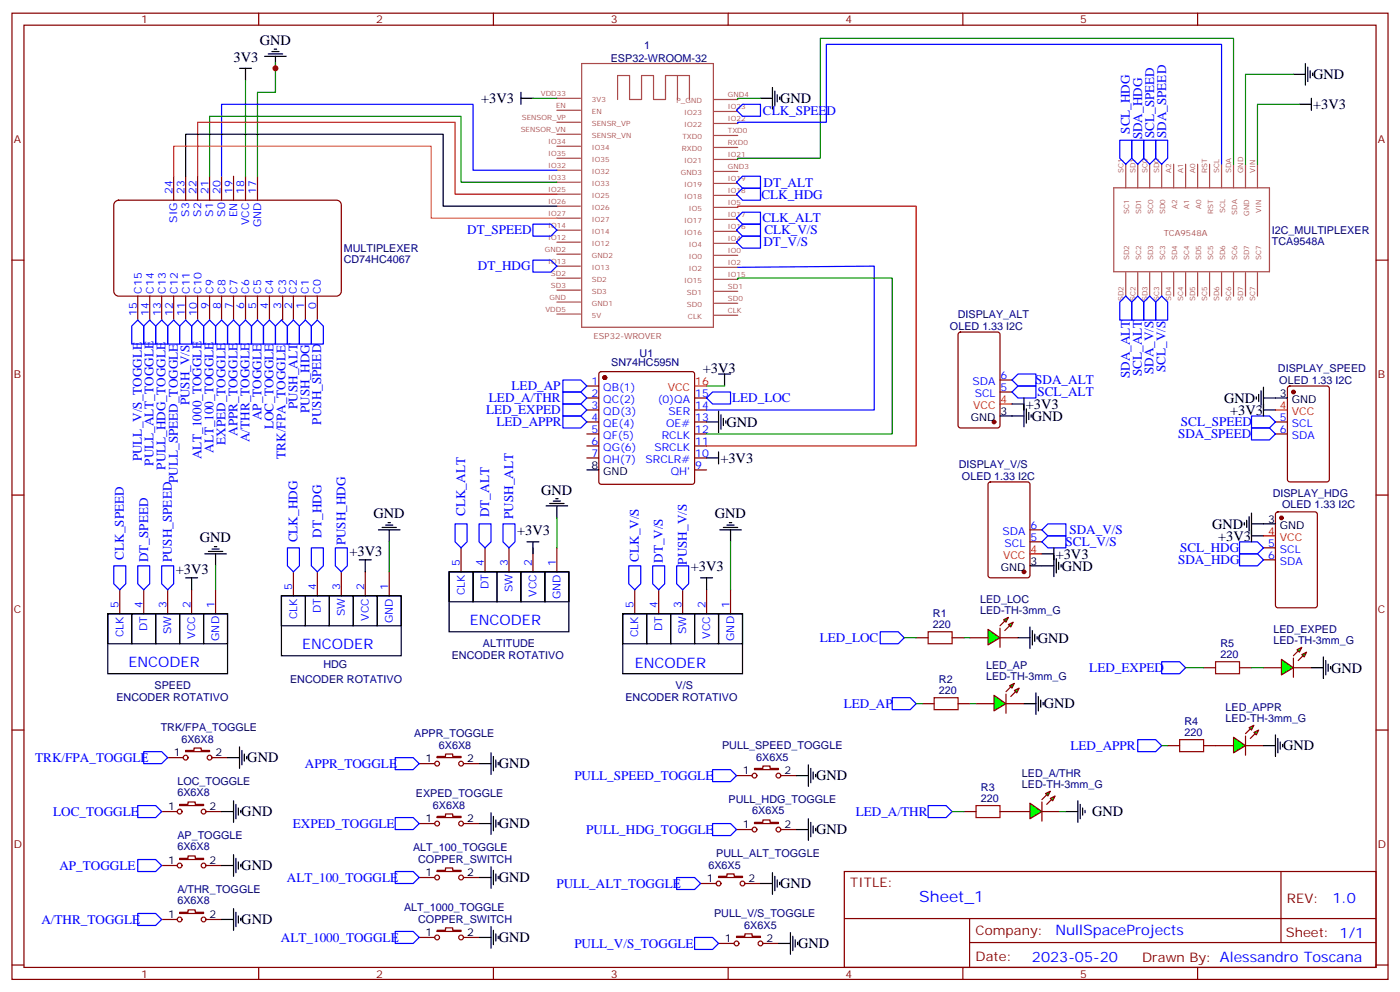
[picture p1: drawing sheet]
<svg xmlns="http://www.w3.org/2000/svg" width="412mm" height="292mm" viewBox="0 0 412 292" stroke-linecap="round" stroke-linejoin="round" font-family="sans-serif">
<g fill="none" stroke="#870000" stroke-width=".35">
<path d="M3.5 3.9h405.4v284.3h-405.4zM7.1 7.4h398.2v277.3h-398.2zM76.2 3.9v3.5M145.3 3.9v3.5M214.5 3.9v3.5M283.6 3.9v3.5M352.8 3.9v3.5M3.5 76.6h3.6M405.3 76.6h3.6M3.5 145.7h3.6M405.3 145.7h3.6M3.5 214.8h3.6"/>
<path d="M405.3 214.8h3.6M248.7 256.5h156.6v28.2h-156.6zM377.3 256.5v20.9M248.7 270.3h156.5M285.6 277.4h119.6M285.6 270.3v14.1M3.5 284h3.6M76.2 284.7v3.5M145.3 284.7v3.5M214.5 284.7v3.5M283.6 284.7v3.5M352.8 284.7v3.5"/>
<path d="M405.3 284h3.6"/>
</g>
<g fill="none" stroke="#a64a4a" stroke-width=".35">
<path d="M171.3 18.7h38.8v77.6h-38.8zM164 28.9h7M164 32.5h7M164 39.5h7M164 36h7M181.9 29.3v-7.1h3.6v7.1h3.5v-7.1h3.5v7.1h3.5v-7.1h7.1v7.1M199.6 22.2v7.1M210.4 29.3h6.9M210.4 36.3h6.9M210.4 32.8h6.9M210.4 39.9h6.9M164 57.2h7"/>
<path d="M164 50.1h7M164 53.6h7M164 43h7M164 46.6h7M210.4 57.5h6.9M210.4 54h6.9M210.4 46.9h6.9M210.4 50.4h6.9M210.4 43.4h6.9M164 74.8h7M164 71.3h7M164 78.3h7"/>
<path d="M164 67.7h7M164 60.7h7M164 64.2h7M210.4 75.1h6.9M210.4 78.7h6.9M210.4 71.6h6.9M210.4 61h6.9M210.4 68.1h6.9M210.4 64.6h6.9M164 92.4h7M164 88.9h7M164 81.8h7"/>
<path d="M164 85.4h7M210.4 92.8h6.9M210.4 82.2h6.9M210.4 89.3h6.9M210.4 85.7h6.9"/>
</g>
<path d="M33.8 59.5l1.1-.6h64.2a1.41 1.41 0 0 1 1.4 1.4v25.4a1.51 1.51 0 0 1-1.4 1.4h-64.2a1.51 1.51 0 0 1-1.4-1.4v-25.4z" fill="#fff" stroke="#800000" stroke-width=".35"/>
<g fill="none" stroke="#870000" stroke-width=".35">
<path d="M51.2 51.9v7M54.7 51.9v7M58.2 51.9v7M61.7 51.9v7M65.3 51.9v7M68.8 51.9v7M72.3 51.9v7M75.8 51.9v7M40.6 87.1v7.1M44.1 87.1v7.1M47.6 87.1v7.1M51.2 87.1v7.1"/>
<path d="M54.7 87.1v7.1M58.2 87.1v7.1M61.7 87.1v7.1M65.3 87.1v7.1M68.8 87.1v7.1M72.3 87.1v7.1M75.8 87.1v7.1M79.4 87.1v7.1M83.3 87.1v7.1M86.4 87.1v7.1M90 87.1v7.1M93.5 87.1v7.1"/>
<path d="M282.5 97.9l.4-.2h11l.6 .5 .1 27-.5 .7h-11.2l-.6-.4-.1-27.1zM172.9 113.6h3.5M172.9 117.1h3.5M176.6 109.6l.5-.2h26.8l.5 .2 .2 .5v31.7l-.2 .5-.5 .2h-26.8l-.5-.2-.2-.5v-31.7zM204.6 117.1h3.5M294.6 115.4h3.5M294.6 111.8h3.5M379.5 113.8l.4-.2h11l.6 .4 .1 27.1-.5 .7h-11.2l-.6-.4-.1-27.1zM172.9 120.6h3.5M172.9 124.2h3.5M172.9 127.7h3.5M172.9 131.2h3.5"/>
<path d="M172.9 134.8h3.5M204.6 120.6h3.5M204.6 124.2h3.5M204.6 127.7h3.5M204.6 131.2h3.5M204.6 134.8h3.5M204.6 138.3h3.5M375.7 124.2h3.5M375.7 127.7h3.5M291.3 142l.4-.2h11l.6 .4 .1 27.1-.5 .7h-11.2l-.6-.4-.1-27.1zM303.4 159.5h3.5M303.4 155.9h3.5"/>
<path d="M375.9 150.8l.5-.2h10.9l.7 .5 .1 27.1-.5 .6-11.2 .1-.6-.5-.1-27.1zM35.3 173.6v7M42.3 173.6v7M49.4 173.6v7M56.4 173.6v7M63.5 173.6v7M86.4 168.3v7M93.5 168.3v7M100.5 168.3v7M107.6 168.3v7M114.7 168.3v7M135.8 161.2v7.1"/>
<path d="M142.9 161.2v7.1M149.9 161.2v7.1M157 161.2v7.1M164 161.2v7.1M187 173.6v7M194 173.6v7M201.1 173.6v7M208.1 173.6v7M215.2 173.6v7M372.2 161.2h3.5M372.2 164.7h3.5M47.6 238.8h4.6"/>
<path d="M49.4 223h4.6M52.9 236.7h2.5v-.7h2.1v.7h2.5v.4h-7.1zM54.7 220.8h2.4v-.7h2.2v.7h2.4v.4h-7zM60.7 238.8h4.6M62.4 223h4.6M123.5 224.7h4.6M128.8 222.6h2.4v-.7h2.1v.7h2.5v.4h-7zM136.5 224.7h4.6M217 228.2h4.5M222.2 226.1h2.5v-.7h2.1v.7h2.5v.4h-7.1zM230 228.2h4.6M47.6 254.7h4.6"/>
<path d="M52.9 252.6h2.5v-.7h2.1v.7h2.5v.3h-7.1zM60.7 254.7h4.6M123.5 242.4h4.6M123.5 258.2h4.6M128.8 240.2h2.4v-.7h2.1v.7h2.5v.4h-7zM128.8 256.1h2.4v-.7h2.1v.7h2.5v.4h-7zM136.5 242.4h4.6M136.5 258.2h4.6M206.4 260h4.6M211.7 257.9h2.4v-.7h2.2v.7h2.4v.3h-7zM217 244.1h4.5M219.4 260h4.6"/>
<path d="M222.2 242h2.5v-.7h2.1v.7h2.5v.4h-7.1zM230 244.1h4.6M47.6 270.6h4.6M52.9 268.5h2.5v-.7h2.1v.7h2.5v.3h-7.1zM60.7 270.6h4.6M123.5 275.9h4.6M128.8 273.8h2.4v-.8h2.1v.8h2.5v.3h-7zM136.5 275.9h4.6M211.7 277.6h4.6M217 275.5h2.4v-.7h2.1v.7h2.5v.4h-7zM224.7 277.6h4.6"/>
<circle cx="52.9" cy="238.8" r=".71"/>
<circle cx="54.7" cy="223" r=".71"/>
<circle cx="60" cy="238.8" r=".71"/>
<circle cx="61.7" cy="223" r=".71"/>
<circle cx="128.8" cy="224.7" r=".71"/>
<circle cx="135.8" cy="224.7" r=".71"/>
<circle cx="222.3" cy="228.2" r=".71"/>
<circle cx="229.3" cy="228.2" r=".71"/>
<circle cx="52.9" cy="254.7" r=".71"/>
<circle cx="60" cy="254.7" r=".71"/>
<circle cx="128.8" cy="242.4" r=".71"/>
<circle cx="128.8" cy="258.2" r=".71"/>
<circle cx="135.8" cy="242.4" r=".71"/>
<circle cx="135.8" cy="258.2" r=".71"/>
<circle cx="211.7" cy="260" r=".71"/>
<circle cx="218.7" cy="260" r=".71"/>
<circle cx="222.3" cy="244.1" r=".71"/>
<circle cx="229.3" cy="244.1" r=".71"/>
<circle cx="52.9" cy="270.6" r=".71"/>
<circle cx="60" cy="270.6" r=".71"/>
<circle cx="128.8" cy="275.9" r=".71"/>
<circle cx="135.8" cy="275.9" r=".71"/>
<circle cx="217" cy="277.6" r=".71"/>
<circle cx="224" cy="277.6" r=".71"/>
</g>
<g fill="none" stroke="#a64a4a" stroke-width=".35">
<path d="M328.1 55.3h45.8v24.7h-45.8zM331.6 48.3v7M335.1 48.3v7M338.7 48.3v7M342.2 48.3v7M345.7 48.3v7M349.2 48.3v7M352.8 48.3v7M356.3 48.3v7M359.8 48.3v7M363.4 48.3v7M366.9 48.3v7"/>
<path d="M370.4 48.3v7M331.6 80.2v6.9M335.1 80.2v6.9M338.7 80.2v6.9M342.2 80.2v6.9M345.7 80.2v6.9M349.2 80.2v6.9M352.8 80.2v6.9M356.3 80.2v6.9M359.8 80.2v6.9M363.4 80.2v6.9M366.9 80.2v6.9"/>
<path d="M370.4 80.2v6.9"/>
</g>
<g fill="#870000" stroke="#870000" stroke-width=".35">
<circle cx="178.2" cy="111.1" r=".53"/>
<circle cx="381" cy="115.4" r=".53"/>
<circle cx="377.5" cy="152.4" r=".53"/>
<circle cx="292.8" cy="124.2" r=".53"/>
<circle cx="301.6" cy="168.3" r=".53"/>
</g>
<g fill="none" stroke="#000" stroke-width=".35">
<path d="M375.7 117.1h3.5M172.9 138.3h3.5M294.6 122.4h3.5M372.2 154.2h3.5M82.9 175.3h7.1v8.8h-7.1zM82.9 175.3h35.3v17.7h-35.3zM90 175.3h7v8.8h-7zM97 175.3h7.1v8.8h-7.1zM104.1 175.3h7v8.8h-7zM111.1 175.3h7.1v8.8h-7.1zM132.3 168.3h7v8.8h-7zM132.3 168.3h35.3v17.6h-35.3z"/>
<path d="M139.3 168.3h7.1v8.8h-7.1zM146.4 168.3h7.1v8.8h-7.1zM153.5 168.3h7v8.8h-7zM160.5 168.3h7.1v8.8h-7.1zM303.4 166.5h3.5M31.7 180.6h7.1v8.8h-7.1zM31.7 180.6h35.3v17.7h-35.3zM38.8 180.6h7.1v8.8h-7.1zM45.9 180.6h7v8.8h-7zM52.9 180.6h7.1v8.8h-7.1zM60 180.6h7v8.8h-7zM183.4 180.6h7.1v8.8h-7.1z"/>
<path d="M183.4 180.6h35.3v17.7h-35.3zM190.5 180.6h7.1v8.8h-7.1zM197.6 180.6h7v8.8h-7zM204.6 180.6h7.1v8.8h-7.1zM211.7 180.6h7v8.8h-7z"/>
</g>
<path d="M204.6 113.6h3.5M294.6 118.9h3.5M375.7 120.6h3.5M372.2 157.7h3.5M303.4 163h3.5" fill="none" stroke="#f00" stroke-width=".35"/>
<path d="M291 185.2l3.6 2.5-3.6 2.1z" fill="#0f0" stroke="#870000" stroke-width=".35"/>
<path d="M294.6 184.9v5.6z" fill="#f00" stroke="#870000" stroke-width=".35"/>
<g fill="#870000" stroke="#870000" stroke-width=".35">
<path d="M294.6 184.1l1.4-1.4z"/>
<path d="M296 185.6l1.4-1.5z"/>
</g>
<g fill="#0f0" stroke="#870000" stroke-width=".35">
<path d="M295.6 182.4l1.4-.7-.7 1.4z"/>
<path d="M297 183.8l1.4-.7-.7 1.4z"/>
</g>
<path d="M285.8 187.7h5.2M294.6 187.7h5.3" fill="none" stroke="#870000" stroke-width=".35"/>
<path d="M292.8 204.6l3.5 2.5-3.5 2.1z" fill="#0f0" stroke="#870000" stroke-width=".35"/>
<path d="M296.3 204.3v5.6z" fill="#f00" stroke="#870000" stroke-width=".35"/>
<g fill="#870000" stroke="#870000" stroke-width=".35">
<path d="M296.3 203.6l1.4-1.5z"/>
<path d="M297.7 205l1.5-1.4z"/>
</g>
<g fill="#0f0" stroke="#870000" stroke-width=".35">
<path d="M297.4 201.8l1.4-.7-.7 1.4z"/>
<path d="M298.8 203.2l1.4-.7-.7 1.4z"/>
</g>
<path d="M287.5 207.1h5.3M296.3 207.1h5.3" fill="none" stroke="#870000" stroke-width=".35"/>
<path d="M303.4 236.4l3.5 2.4-3.5 2.1z" fill="#0f0" stroke="#870000" stroke-width=".35"/>
<path d="M306.9 236v5.7z" fill="#f00" stroke="#870000" stroke-width=".35"/>
<g fill="#870000" stroke="#870000" stroke-width=".35">
<path d="M306.9 235.3l1.4-1.4z"/>
<path d="M308.3 236.7l1.4-1.4z"/>
</g>
<g fill="#0f0" stroke="#870000" stroke-width=".35">
<path d="M308 233.5l1.4-.7-.7 1.4z"/>
<path d="M309.4 234.9l1.4-.7-.7 1.5z"/>
</g>
<path d="M298.1 238.8h5.3M306.9 238.8h5.3" fill="none" stroke="#870000" stroke-width=".35"/>
<path d="M377.5 194l3.5 2.5-3.5 2.1z" fill="#0f0" stroke="#870000" stroke-width=".35"/>
<path d="M381 193.7v5.6z" fill="#f00" stroke="#870000" stroke-width=".35"/>
<g fill="#870000" stroke="#870000" stroke-width=".35">
<path d="M381 193l1.4-1.4z"/>
<path d="M382.4 194.4l1.4-1.4z"/>
</g>
<g fill="#0f0" stroke="#870000" stroke-width=".35">
<path d="M382.1 191.2l1.4-.7-.7 1.4z"/>
<path d="M383.5 192.6l1.4-.7-.7 1.4z"/>
</g>
<path d="M372.2 196.5h5.3M381 196.5h5.3" fill="none" stroke="#870000" stroke-width=".35"/>
<path d="M363.4 217l3.5 2.4-3.5 2.1z" fill="#0f0" stroke="#870000" stroke-width=".35"/>
<path d="M366.9 216.6v5.6z" fill="#f00" stroke="#870000" stroke-width=".35"/>
<g fill="#870000" stroke="#870000" stroke-width=".35">
<path d="M366.9 215.9l1.4-1.4z"/>
<path d="M368.3 217.3l1.4-1.4z"/>
</g>
<g fill="#0f0" stroke="#870000" stroke-width=".35">
<path d="M367.9 214.1l1.5-.7-.7 1.4z"/>
<path d="M369.4 215.5l1.4-.7-.7 1.5z"/>
</g>
<path d="M269.9 187.7h3.5M280.5 187.7h3.5M354.5 196.5h3.6M365.1 196.5h3.6M271.6 207.1h3.6M282.2 207.1h3.6M344 219.4h3.5M354.5 219.4h8.9M366.9 219.4h5.3M284 238.8h3.5M294.6 238.8h3.5" fill="none" stroke="#870000" stroke-width=".35"/>
<g fill="none" stroke="#000" stroke-width=".35">
<path d="M78 16.6h6.3M79 15.9h4.3M80.1 15.2h2.1M80.8 14.5h.7M81.1 16.6v3.5M384.5 18.7v6.3M385.2 19.8v4.2M70.6 20.1h3.5M72.3 20.1v3.5M153.5 28.9h3.5M153.5 27.2v3.5M224 28.9h3.5"/>
<path d="M227.5 25.8v6.3M228.2 26.8v4.2M229 27.9v2.1M229.7 28.6v.7M381 21.9h3.5M382.8 30.7h3.5M385.9 20.8v2.1M386.3 28.9v3.6M386.6 21.5v.7M54.7 51.9v-12.4h75.8v21.2h33.5M211.7 110.1h3.5M213.4 110.1v3.5"/>
<path d="M298.1 118.9h3.5M301.6 117.1v8.5M370.1 116.8v.7M370.8 116.1v2.1M371.5 115v4.2M372.2 113.9v8.5M372.2 117.1h3.5M208.1 124.2h3.6M208.1 134.8h3.6M211.7 121v6.4M211.7 133v3.5M212.4 122.1v4.2"/>
<path d="M213.1 123.1v2.1M213.8 123.8v.7M298.1 122.4h3.5M302.3 120.3v4.2M303 121.4v2.1M303.7 122.1v.7M372.2 120.6h3.5M111.5 155.9h6.3M112.5 155.2h4.3M113.6 154.5h2.1M114.3 153.8h.7M114.7 155.9v3.6"/>
<path d="M155.2 159.5h3.5M157 159.5v3.5M160.9 148.9h6.3M161.9 148.2h4.3M163 147.5h2.1M163.7 146.8h.7M164 148.9v3.5M212 155.9h6.4M213.1 155.2h4.2M214.1 154.5h2.2M214.8 153.8h.7M215.2 155.9v3.6"/>
<path d="M366.5 153.8v.7M367.2 153.1v2.1M367.9 152v4.3M368.7 157.7h3.5M368.7 151v8.5M368.7 154.2h3.5M54.7 170h3.5M56.4 170v3.6M60.3 163h6.4M61.4 162.3h4.2M62.4 161.6h2.2M63.1 160.9h.8"/>
<path d="M63.5 163v3.5M105.8 164.7h3.6M107.6 164.7v3.6M206.4 170h3.5M208.1 170v3.6M306.9 163h3.5M306.9 166.5h3.5M310.4 161.2v8.5M311.1 164.4v4.2M311.9 165.5v2.1M312.6 166.2v.7M299.9 187.7h3.5"/>
<path d="M303.4 184.5v6.4M304.1 185.6v4.2M304.8 186.6v2.1M305.5 187.3v.7M386.3 196.5h3.5M389.8 193.3v6.4M390.5 194.4v4.2M391.2 195.4v2.2M391.9 196.1v.7M70.6 219.8v6.3M301.6 207.1h3.6M305.2 203.9v6.4"/>
<path d="M305.9 205v4.2M306.6 206v2.1M307.3 206.7v.7M372.2 219.4h3.5M375.7 216.3v6.3M376.4 217.3v4.2M377.1 218.4v2.1M377.8 219.1v.7M65.3 238.8h3.5M67 223h3.6M68.8 235.7v6.3M69.5 236.7v4.2"/>
<path d="M70.2 237.8v2.1M70.9 238.5v.7M71.3 220.8v4.3M72 221.9v2.1M72.7 222.6v.7M141.1 224.7h3.5M144.6 221.5v6.4M144.6 239.2v6.3M145.3 222.6v4.2M146 223.7v2.1M146.8 224.4v.7M234.6 228.2h3.5"/>
<path d="M238.1 225.1v6.3M238.8 226.1v4.3M239.5 227.2v2.1M240.2 227.9v.7M314 238.8h3.5M317.5 235.7v6.3M318.2 236.7v4.2M318.9 237.8v2.1M319.6 238.5v.7M65.3 254.7h3.5M68.8 251.5v6.4M69.5 252.6v4.2"/>
<path d="M70.2 253.6v2.2M70.9 254.4v.7M141.1 242.4h3.5M141.1 258.2h3.5M144.6 255.1v6.3M145.3 240.2v4.3M145.3 256.1v4.2M146 241.3v2.1M146 257.2v2.1M146.8 242v.7M146.8 257.9v.7M224 260h3.5"/>
<path d="M227.5 256.8v6.4M228.2 257.9v4.2M229 258.9v2.2M229.7 259.6v.7M234.6 244.1h3.5M238.1 240.9v6.4M238.8 242v4.2M239.5 243.1v2.1M240.2 243.8v.7M65.3 270.6h3.5M68.8 267.4v6.4M69.5 268.5v4.2"/>
<path d="M70.2 269.5v2.1M70.9 270.2v.7M141.1 275.9h3.5M144.6 272.7v6.3M145.3 273.8v4.2M146 274.8v2.1M146.8 275.5v.7M229.3 277.6h3.5M232.8 274.5v6.3M233.5 275.5v4.3M234.2 276.6v2.1M234.9 277.3v.7"/>
</g>
<g fill="none" stroke="#008700" stroke-width=".35">
<path d="M81.1 18.3v8.9h-5.3v24.7M72.3 23.6v28.3M157 28.9h7M224 28.9h-6.7v.4M381 21.9h-14.1v26.4M382.8 30.7h-12.4v17.6M217.3 46.9v-.3h24.4v-35.3h121.7v37M217.3 82.2v-.4h45.5v45.9h-54.7M208.1 113.6h5.3M114.7 159.5v8.8M164 152.4v8.8M215.2 159.5v14.1"/>
<path d="M63.5 166.5v7.1M266.3 187.7h3.6M284 187.7h1.8M349.2 196.5h5.3M368.7 196.5h3.5M269.9 207.1h1.7M285.8 207.1h1.7M342.2 219.4h1.8M280.5 238.8h3.5M312.2 238.8h1.8"/>
</g>
<g fill="none" stroke="#00f" stroke-width=".35">
<path d="M217.3 36.3v-.3h26.1v-22.9h116.4v35.2M218.7 30.7h5.3v3.5h-5.3l-1.7-1.7zM164 50.1h-24.7v-19.4h-74v21.2M217 57.2l1.7-1.8h5.3v3.5h-5.3zM217 53.6l1.7-1.7h5.3v3.5h-5.3zM329.8 41.3h3.6v5.3l-1.8 1.7-1.8-1.7zM333.4 41.3h3.5v5.3l-1.8 1.7-1.7-1.7zM336.9 41.3h3.5v5.3l-1.7 1.7-1.8-1.7zM340.4 41.3h3.6v5.3l-1.8 1.7-1.8-1.7zM157 66h5.3l1.7 1.7-1.7 1.8h-5.3zM157 76.6h5.3l1.7 1.7-1.7 1.8h-5.3zM217 64.2l1.7-1.8h5.3v3.6h-5.3z"/>
<path d="M217 67.7l1.7-1.7h5.3v3.5h-5.3zM217 71.3l1.7-1.8h5.3v3.5h-5.3zM217.3 78.7l40.2-.4v42.3h-49.4M38.8 96l1.8-1.8 1.7 1.8v5.2h-3.5zM44.1 94.2l1.8 1.8v5.2h-3.6v-5.2zM47.6 94.2l1.8 1.8v5.2h-3.5v-5.2zM51.2 94.2l1.7 1.8v5.2h-3.5v-5.2zM54.7 94.2l1.7 1.8v5.2h-3.5v-5.2zM58.2 94.2l1.8 1.8v5.2h-3.6v-5.2zM60 96l1.7-1.8 1.8 1.8v5.2h-3.5zM65.3 94.2l1.7 1.8v5.2h-3.5v-5.2zM68.8 94.2l1.8 1.8v5.2h-3.6v-5.2z"/>
<path d="M70.6 96l1.7-1.8 1.8 1.8v5.2h-3.5zM75.8 94.2l1.8 1.8v5.2h-3.5v-5.2zM79.4 94.2l1.7 1.8v5.2h-3.5v-5.2zM82.9 94.2l1.8 1.8v5.2h-3.6v-5.2zM86.4 94.2l1.8 1.8v5.2h-3.5v-5.2zM90 94.2l1.7 1.8v5.2h-3.5v-5.2zM93.5 94.2l1.7 1.8v5.2h-3.5v-5.2zM331.6 87.1l1.8 1.8v5.3h-3.6v-5.3zM335.1 87.1l1.8 1.8v5.3h-3.5v-5.3zM338.7 87.1l1.7 1.8v5.3h-3.5v-5.3zM342.2 87.1l1.8 1.8v5.3h-3.6v-5.3zM165.8 111.8h5.3l1.8 1.8-1.8 1.8h-5.3z"/>
<path d="M165.8 115.4h5.3l1.8 1.7-1.8 1.8h-5.3zM165.8 118.9h5.3l1.8 1.7-1.8 1.8h-5.3zM208.1 117.1l1.8-1.7h5.3v3.5h-5.3zM298.1 111.8l1.8-1.7h5.3v3.5h-5.3zM298.1 115.4l1.8-1.8h5.3v3.5h-5.3zM165.8 122.4h5.3l1.8 1.8-1.8 1.7h-5.3zM368.7 125.9h5.2l1.8 1.8-1.8 1.8h-5.2zM368.7 122.4h5.2l1.8 1.8-1.8 1.7h-5.2zM134.1 154.2h3.5v5.3l-1.8 1.7-1.7-1.7zM141.1 154.2h3.5v5.3l-1.7 1.7-1.8-1.7zM148.2 154.2h3.5v5.3l-1.8 1.7-1.7-1.7zM306.9 159.5l1.8-1.8h5.3v3.5h-5.3z"/>
<path d="M306.9 155.9l1.8-1.7h5.3v3.5h-5.3zM365.1 159.5h5.3l1.8 1.7-1.8 1.8h-5.3zM33.5 166.5h3.5v5.3l-1.7 1.8-1.8-1.8zM40.6 166.5h3.5v5.3l-1.8 1.8-1.7-1.8zM47.6 166.5h3.6v5.3l-1.8 1.8-1.8-1.8zM84.7 161.2h3.5v5.3l-1.8 1.8-1.7-1.8zM91.7 161.2h3.5v5.3l-1.7 1.8-1.8-1.8zM98.8 161.2h3.5v5.3l-1.8 1.8-1.7-1.8zM185.2 166.5h3.5v5.3l-1.7 1.8-1.8-1.8zM192.3 166.5h3.5v5.3l-1.8 1.8-1.7-1.8zM199.3 166.5h3.5v5.3l-1.7 1.8-1.8-1.8zM365.1 163h5.3l1.8 1.7-1.8 1.8h-5.3z"/>
<path d="M259.3 185.9h5.3l1.7 1.8-1.7 1.7h-5.3zM342.2 194.7h5.3l1.7 1.8-1.7 1.8h-5.3zM262.8 205.3h5.3l1.8 1.8-1.8 1.7h-5.3zM335.1 217.7h5.3l1.8 1.7-1.8 1.8h-5.3zM40.6 237.1h5.3l1.7 1.7-1.7 1.8h-5.3zM42.3 221.2h5.3l1.8 1.8-1.8 1.7h-5.3zM116.4 223h5.3l1.8 1.7-1.8 1.8h-5.3zM209.9 226.5h5.3l1.8 1.7-1.8 1.8h-5.3zM273.4 237.1h5.3l1.8 1.7-1.8 1.8h-5.3zM40.6 252.9h5.3l1.7 1.8-1.7 1.8h-5.3zM116.4 240.6h5.3l1.8 1.8-1.8 1.7h-5.3zM116.4 256.5h5.3l1.8 1.7-1.8 1.8h-5.3z"/>
<path d="M199.3 258.2h5.3l1.8 1.8-1.8 1.8h-5.3zM209.9 242.4h5.3l1.8 1.7-1.8 1.8h-5.3zM40.6 268.8h5.3l1.7 1.8-1.7 1.7h-5.3zM116.4 274.1h5.3l1.8 1.8-1.8 1.7h-5.3zM204.6 275.9h5.3l1.8 1.7-1.8 1.8h-5.3z"/>
</g>
<path d="M61.7 51.9v-17.7h74.1v19.4h28.2" fill="none" stroke="#090" stroke-width=".35"/>
<path d="M58.2 51.9v-15.9h75.9v21.2h29.9M217.3 61v-.3h52.6v70.5h-61.8" fill="none" stroke="#f00" stroke-width=".35"/>
<path d="M51.2 51.9v-8.9h75.8v21.2h37" fill="none" stroke="#f60" stroke-width=".35"/>
<path d="M273.4 185.9h7.1v3.5h-7.1zM358.1 194.7h7v3.6h-7zM275.2 205.3h7v3.5h-7zM347.5 217.7h7v3.5h-7zM287.5 237.1h7.1v3.5h-7.1z" fill="none" stroke="#a10000" stroke-width=".35"/>
<circle cx="81.1" cy="20.1" r=".88" fill="#c00"/>
<text font-size="4.6" fill="#00f" x="270.8" y="265.5">Sheet_1</text>
<g font-size="4.2">
<text x="76.5" y="13.2">GND</text>
<text x="68.8" y="18.3">3V3</text>
<text x="386.8" y="23.3">GND</text>
<text x="141.7" y="30.3">+3V3</text>
<text x="229.8" y="30.3">GND</text>
<text x="386.8" y="32.1">+3V3</text>
<text x="207" y="109.7">+3V3</text>
<text x="360.6" y="118.5">GND</text>
<text x="214" y="125.6">GND</text>
<text x="302.2" y="120.3">+3V3</text>
<text x="303.9" y="123.8">GND</text>
<text x="362.3" y="122.1">+3V3</text>
<text x="212.2" y="136.2">+3V3</text>
<text x="159.4" y="145.5">GND</text>
<text x="110" y="152.6">GND</text>
<text x="210.6" y="152.6">GND</text>
<text x="357.1" y="155.6">GND</text>
<text x="58.9" y="159.6">GND</text>
<text x="152.3" y="157.3">+3V3</text>
<text x="358.8" y="159.1">+3V3</text>
<text x="102.9" y="163.5">+3V3</text>
<text x="203.5" y="167.9">+3V3</text>
<text x="311" y="164.4">+3V3</text>
<text x="312.7" y="167.9">GND</text>
<text x="51.8" y="168.8">+3V3</text>
<text x="305.7" y="189.1">GND</text>
<text x="392.1" y="197.9">GND</text>
<text x="307.4" y="208.5">GND</text>
<text x="378" y="220.8">GND</text>
<text x="72.8" y="224.4">GND</text>
<text x="146.9" y="226.1">GND</text>
<text x="240.4" y="229.7">GND</text>
<text x="71.1" y="240.2">GND</text>
<text x="146.9" y="243.8">GND</text>
<text x="240.4" y="245.5">GND</text>
<text x="321.7" y="240.2">GND</text>
<text x="71.1" y="256.1">GND</text>
<text x="146.9" y="259.6">GND</text>
<text x="229.8" y="261.4">GND</text>
<text x="71.1" y="272">GND</text>
<text x="146.9" y="277.3">GND</text>
<text x="235.1" y="279">GND</text>
</g>
<g font-size="4.2" fill="#00f">
<text x="138.4" y="183.8">ENCODER</text>
<text x="89" y="190.9">ENCODER</text>
<text x="37.8" y="196.2">ENCODER</text>
<text x="187" y="196.5">ENCODER</text>
<text x="392.5" y="265.7">1.0</text>
<text x="310.9" y="275.3">NullSpaceProjects</text>
<text x="304" y="283.1">2023-05-20</text>
</g>
<g font-size="3.9" fill="#00f">
<text x="224.7" y="33.8">CLK_SPEED</text>
<text x="332.8" y="39.4" transform="rotate(-90 332.8 39.4)">SCL_HDG</text>
<text x="336.4" y="41" transform="rotate(-90 336.4 41)">SDA_HDG</text>
<text x="340" y="40.7" transform="rotate(-90 340 40.7)">SCL_SPEED</text>
<text x="343.5" y="40.7" transform="rotate(-90 343.5 40.7)">SDA_SPEED</text>
<text x="224.3" y="58.4">CLK_HDG</text>
<text x="224.9" y="54.9">DT_ALT</text>
<text x="224.6" y="65.4">CLK_ALT</text>
<text x="137.6" y="68.9">DT_SPEED</text>
<text x="225.2" y="69">CLK_V/S</text>
<text x="224.9" y="72.5">DT_V/S</text>
<text x="140.8" y="79.5">DT_HDG</text>
<text x="305" y="113.1">SDA_ALT</text>
<text x="332.8" y="111.3" transform="rotate(-90 332.8 111.3)">SDA_ALT</text>
<text x="336.3" y="110.6" transform="rotate(-90 336.3 110.6)">SCL_ALT</text>
<text x="339.8" y="110.2" transform="rotate(-90 339.8 110.2)">SDA_V/S</text>
<text x="343.4" y="109.5" transform="rotate(-90 343.4 109.5)">SCL_V/S</text>
<text x="55.8" y="119.3" transform="rotate(-90 55.8 119.3)">PUSH_V/S</text>
<text x="144" y="118.3">LED_A/THR</text>
<text x="150.7" y="114.8">LED_AP</text>
<text x="215.7" y="118.4">LED_LOC</text>
<text x="305.6" y="116.6">SCL_ALT</text>
<text x="77" y="123.6" transform="rotate(-90 77 123.6)">AP_TOGGLE</text>
<text x="87.6" y="120.4" transform="rotate(-90 87.6 120.4)">PUSH_ALT</text>
<text x="91.1" y="121.6" transform="rotate(-90 91.1 121.6)">PUSH_HDG</text>
<text x="94.7" y="124.9" transform="rotate(-90 94.7 124.9)">PUSH_SPEED</text>
<text x="143.2" y="121.8">LED_EXPED</text>
<text x="146.3" y="125.4">LED_APPR</text>
<text x="347.9" y="125.4">SCL_SPEED</text>
<text x="66.4" y="130.9" transform="rotate(-90 66.4 130.9)">EXPED_TOGGLE</text>
<text x="70" y="128.2" transform="rotate(-90 70 128.2)">APPR_TOGGLE</text>
<text x="73.5" y="130.1" transform="rotate(-90 73.5 130.1)">A/THR_TOGGLE</text>
<text x="80.5" y="126.3" transform="rotate(-90 80.5 126.3)">LOC_TOGGLE</text>
<text x="347" y="128.9">SDA_SPEED</text>
<text x="41.8" y="135.8" transform="rotate(-90 41.8 135.8)">PULL_V/S_TOGGLE</text>
<text x="45.3" y="137.1" transform="rotate(-90 45.3 137.1)">PULL_ALT_TOGGLE</text>
<text x="59.4" y="135.2" transform="rotate(-90 59.4 135.2)">ALT_1000_TOGGLE</text>
<text x="62.9" y="133.3" transform="rotate(-90 62.9 133.3)">ALT_100_TOGGLE</text>
<text x="84.1" y="135" transform="rotate(-90 84.1 135)">TRK/FPA_TOGGLE</text>
<text x="48.8" y="138.2" transform="rotate(-90 48.8 138.2)">PULL_HDG_TOGGLE</text>
<text x="52.4" y="142.1" transform="rotate(-90 52.4 142.1)">PULL_SPEED_TOGGLE</text>
<text x="137.1" y="151.8" transform="rotate(-90 137.1 151.8)">CLK_ALT</text>
<text x="144.1" y="152.2" transform="rotate(-90 144.1 152.2)">DT_ALT</text>
<text x="151.2" y="152.7" transform="rotate(-90 151.2 152.7)">PUSH_ALT</text>
<text x="87.7" y="159.6" transform="rotate(-90 87.7 159.6)">CLK_HDG</text>
<text x="94.7" y="158.2" transform="rotate(-90 94.7 158.2)">DT_HDG</text>
<text x="101.8" y="160.5" transform="rotate(-90 101.8 160.5)">PUSH_HDG</text>
<text x="313.9" y="160.7">SCL_V/S</text>
<text x="315" y="157.2">SDA_V/S</text>
<text x="36.5" y="164.7" transform="rotate(-90 36.5 164.7)">CLK_SPEED</text>
<text x="43.6" y="165.4" transform="rotate(-90 43.6 165.4)">DT_SPEED</text>
<text x="50.6" y="165.5" transform="rotate(-90 50.6 165.5)">PUSH_SPEED</text>
<text x="188.2" y="165.3" transform="rotate(-90 188.2 165.3)">CLK_V/S</text>
<text x="195.3" y="165.7" transform="rotate(-90 195.3 165.7)">DT_V/S</text>
<text x="202.3" y="166.2" transform="rotate(-90 202.3 166.2)">PUSH_V/S</text>
<text x="347" y="166">SDA_HDG</text>
<text x="347.6" y="162.5">SCL_HDG</text>
<text x="241.5" y="188.9">LED_LOC</text>
<text x="320.9" y="197.7">LED_EXPED</text>
<text x="248.6" y="208.3">LED_AP</text>
<text x="315.3" y="220.6">LED_APPR</text>
<text x="10.4" y="224.2">TRK/FPA_TOGGLE</text>
<text x="89.8" y="226">APPR_TOGGLE</text>
<text x="169.2" y="229.5">PULL_SPEED_TOGGLE</text>
<text x="15.7" y="240.1">LOC_TOGGLE</text>
<text x="86.3" y="243.6">EXPED_TOGGLE</text>
<text x="172.7" y="245.4">PULL_HDG_TOGGLE</text>
<text x="252.1" y="240.1">LED_A/THR</text>
<text x="17.5" y="255.9">AP_TOGGLE</text>
<text x="84.5" y="259.5">ALT_100_TOGGLE</text>
<text x="163.9" y="261.2">PULL_ALT_TOGGLE</text>
<text x="12.2" y="271.8">A/THR_TOGGLE</text>
<text x="82.8" y="277.1">ALT_1000_TOGGLE</text>
<text x="169.2" y="278.9">PULL_V/S_TOGGLE</text>
</g>
<g font-size="3.9" fill="#800">
<text x="250.5" y="261.1">TITLE:</text>
<text x="379.1" y="265.7">REV:</text>
<text x="287.4" y="275.3">Company:</text>
<text x="378.7" y="275.9">Sheet: 1/1</text>
<text x="287.4" y="282.9">Date:</text>
<text x="336.4" y="283">Drawn By: Alessandro Toscana</text>
</g>
<g font-size="3.2" fill="#800">
<text x="41.6" y="6.9">1</text>
<text x="110.8" y="6.9">2</text>
<text x="179.9" y="6.9">3</text>
<text x="249.1" y="6.9">4</text>
<text x="318.2" y="6.9">5</text>
<text x="4.1" y="42">A</text>
<text x="405.9" y="42">A</text>
<text x="4.1" y="111.1">B</text>
<text x="405.9" y="111.1">B</text>
<text x="4.1" y="180.3">C</text>
<text x="405.9" y="180.3">C</text>
<text x="4.1" y="249.4">D</text>
<text x="405.9" y="249.4">D</text>
<text x="41.6" y="287.7">1</text>
<text x="110.8" y="287.7">2</text>
<text x="179.9" y="287.7">3</text>
<text x="249.1" y="287.7">4</text>
<text x="318.2" y="287.7">5</text>
</g>
<g font-size="3.2" fill="#000080">
<text x="189.8" y="14.5">1</text>
<text x="179.9" y="18.3">ESP32-WROOM-32</text>
<text x="374.6" y="72">TCA9548A</text>
<text x="374.6" y="68.8">I2C_MULTIPLEXER</text>
<text x="101.2" y="77.3">CD74HC4067</text>
<text x="101.2" y="74.1">MULTIPLEXER</text>
<text x="282.1" y="93.5">DISPLAY_ALT</text>
<text x="279.8" y="97">OLED 1.33 I2C</text>
<text x="180" y="107.6">SN74HC595N</text>
<text x="188.4" y="105.1">U1</text>
<text x="376.5" y="109.4">DISPLAY_SPEED</text>
<text x="376.9" y="112.9">OLED 1.33 I2C</text>
<text x="282.4" y="137.6">DISPLAY_V/S</text>
<text x="283.4" y="141.1">OLED 1.33 I2C</text>
<text x="374.9" y="146.4">DISPLAY_HDG</text>
<text x="377.7" y="149.6">OLED 1.33 I2C</text>
<text x="288.7" y="177.4">LED_LOC</text>
<text x="274.8" y="184.9">220</text>
<text x="274.8" y="181.7">R1</text>
<text x="288.7" y="180.6">LED-TH-3mm_G</text>
<text x="142.3" y="190.5">ALTITUDE</text>
<text x="359.5" y="190.5">R5</text>
<text x="375.1" y="189.4">LED-TH-3mm_G</text>
<text x="375.1" y="186.3">LED_EXPED</text>
<text x="95.2" y="196.5">HDG</text>
<text x="133.1" y="194">ENCODER ROTATIVO</text>
<text x="290.5" y="196.8">LED_AP</text>
<text x="359.5" y="193.7">220</text>
<text x="45.5" y="202.8">SPEED</text>
<text x="85.5" y="201.1">ENCODER ROTATIVO</text>
<text x="199" y="202.8">V/S</text>
<text x="276.6" y="201.1">R2</text>
<text x="290.5" y="200">LED-TH-3mm_G</text>
<text x="34.3" y="206.4">ENCODER ROTATIVO</text>
<text x="184.2" y="206.4">ENCODER ROTATIVO</text>
<text x="276.6" y="204.3">220</text>
<text x="361" y="209.2">LED_APPR</text>
<text x="47.3" y="215.2">TRK/FPA_TOGGLE</text>
<text x="348.9" y="213.4">R4</text>
<text x="361" y="212.4">LED-TH-3mm_G</text>
<text x="53.4" y="218.7">6X6X8</text>
<text x="122" y="217">APPR_TOGGLE</text>
<text x="129.3" y="220.5">6X6X8</text>
<text x="212.7" y="220.5">PULL_SPEED_TOGGLE</text>
<text x="348.9" y="216.6">220</text>
<text x="222.8" y="224">6X6X5</text>
<text x="52.2" y="231.1">LOC_TOGGLE</text>
<text x="288.9" y="232.8">R3</text>
<text x="301" y="231.8">LED-TH-3mm_G</text>
<text x="301" y="228.6">LED_A/THR</text>
<text x="52.2" y="234.2">6X6X8</text>
<text x="122.5" y="234.6">EXPED_TOGGLE</text>
<text x="127.5" y="238.1">6X6X8</text>
<text x="214.6" y="236.4">PULL_HDG_TOGGLE</text>
<text x="221.6" y="239.5">6X6X5</text>
<text x="288.9" y="236">220</text>
<text x="52.2" y="250.1">6X6X8</text>
<text x="52.2" y="246.9">AP_TOGGLE</text>
<text x="121.7" y="250.5">ALT_100_TOGGLE</text>
<text x="123.2" y="254">COPPER_SWITCH</text>
<text x="208.7" y="255.8">6X6X5</text>
<text x="211" y="252.2">PULL_ALT_TOGGLE</text>
<text x="52.2" y="262.8">A/THR_TOGGLE</text>
<text x="52.2" y="266">6X6X8</text>
<text x="119" y="268.1">ALT_1000_TOGGLE</text>
<text x="210.4" y="269.9">PULL_V/S_TOGGLE</text>
<text x="123.2" y="271.6">COPPER_SWITCH</text>
<text x="219.3" y="273.4">6X6X5</text>
</g>
<g font-size="3.2" fill="#00f">
<text x="50.8" y="57.2" transform="rotate(-90 50.8 57.2)">24</text>
<text x="54.3" y="57.2" transform="rotate(-90 54.3 57.2)">23</text>
<text x="57.9" y="57.2" transform="rotate(-90 57.9 57.2)">22</text>
<text x="61.4" y="57.2" transform="rotate(-90 61.4 57.2)">21</text>
<text x="64.9" y="57.2" transform="rotate(-90 64.9 57.2)">20</text>
<text x="68.4" y="57.2" transform="rotate(-90 68.4 57.2)">19</text>
<text x="72" y="57.2" transform="rotate(-90 72 57.2)">18</text>
<text x="75.5" y="57.2" transform="rotate(-90 75.5 57.2)">17</text>
<text x="52.2" y="65.6" transform="rotate(-90 52.2 65.6)">SIG</text>
<text x="55.7" y="63.8" transform="rotate(-90 55.7 63.8)">S3</text>
<text x="59.3" y="63.8" transform="rotate(-90 59.3 63.8)">S2</text>
<text x="62.8" y="63.8" transform="rotate(-90 62.8 63.8)">S1</text>
<text x="66.3" y="63.8" transform="rotate(-90 66.3 63.8)">S0</text>
<text x="69.8" y="64" transform="rotate(-90 69.8 64)">EN</text>
<text x="73.4" y="66.2" transform="rotate(-90 73.4 66.2)">VCC</text>
<text x="76.9" y="66.9" transform="rotate(-90 76.9 66.9)">GND</text>
<text x="41.8" y="86.4" transform="rotate(-90 41.8 86.4)">C15</text>
<text x="45.3" y="86.4" transform="rotate(-90 45.3 86.4)">C14</text>
<text x="48.8" y="86.4" transform="rotate(-90 48.8 86.4)">C13</text>
<text x="52.3" y="86.4" transform="rotate(-90 52.3 86.4)">C12</text>
<text x="55.9" y="86.4" transform="rotate(-90 55.9 86.4)">C11</text>
<text x="59.4" y="86.4" transform="rotate(-90 59.4 86.4)">C10</text>
<text x="62.9" y="86.4" transform="rotate(-90 62.9 86.4)">C9</text>
<text x="66.5" y="86.4" transform="rotate(-90 66.5 86.4)">C8</text>
<text x="70" y="86.4" transform="rotate(-90 70 86.4)">C7</text>
<text x="73.4" y="86.5" transform="rotate(-90 73.4 86.5)">C6</text>
<text x="76.9" y="86.5" transform="rotate(-90 76.9 86.5)">C5</text>
<text x="80.4" y="86.5" transform="rotate(-90 80.4 86.5)">C4</text>
<text x="84.3" y="86.5" transform="rotate(-90 84.3 86.5)">C3</text>
<text x="87.5" y="86.4" transform="rotate(-90 87.5 86.4)">C2</text>
<text x="91" y="86.4" transform="rotate(-90 91 86.4)">C1</text>
<text x="94.5" y="86.4" transform="rotate(-90 94.5 86.4)">C0</text>
<text x="40.4" y="92.9" transform="rotate(-90 40.4 92.9)">15</text>
<text x="43.9" y="92.9" transform="rotate(-90 43.9 92.9)">14</text>
<text x="47.4" y="92.9" transform="rotate(-90 47.4 92.9)">13</text>
<text x="50.9" y="92.9" transform="rotate(-90 50.9 92.9)">12</text>
<text x="54.5" y="92.9" transform="rotate(-90 54.5 92.9)">11</text>
<text x="58" y="92.9" transform="rotate(-90 58 92.9)">10</text>
<text x="61.5" y="90.9" transform="rotate(-90 61.5 90.9)">9</text>
<text x="65" y="90.9" transform="rotate(-90 65 90.9)">8</text>
<text x="68.6" y="90.9" transform="rotate(-90 68.6 90.9)">7</text>
<text x="72" y="90.9" transform="rotate(-90 72 90.9)">6</text>
<text x="75.5" y="90.9" transform="rotate(-90 75.5 90.9)">5</text>
<text x="79" y="90.9" transform="rotate(-90 79 90.9)">4</text>
<text x="82.9" y="90.9" transform="rotate(-90 82.9 90.9)">3</text>
<text x="86.1" y="90.9" transform="rotate(-90 86.1 90.9)">2</text>
<text x="89.6" y="90.9" transform="rotate(-90 89.6 90.9)">1</text>
<text x="93.1" y="90.9" transform="rotate(-90 93.1 90.9)">0</text>
<text x="174.2" y="113.2">1</text>
<text x="286.5" y="113.2">SDA</text>
<text x="294.7" y="111.5">6</text>
<text x="174.2" y="116.8">2</text>
<text x="177.7" y="115">QB(1)</text>
<text x="177.7" y="118.5">QC(2)</text>
<text x="193.7" y="118.5">(0)QA</text>
<text x="204.8" y="116.8">15</text>
<text x="287.1" y="116.8">SCL</text>
<text x="294.7" y="115">5</text>
<text x="174.2" y="120.3">3</text>
<text x="174.2" y="123.8">4</text>
<text x="177.7" y="122.1">QD(3)</text>
<text x="177.7" y="125.6">QE(4)</text>
<text x="196.2" y="125.6">OE#</text>
<text x="196.9" y="122.1">SER</text>
<text x="204.8" y="123.8">13</text>
<text x="204.8" y="120.3">14</text>
<text x="377" y="123.8">5</text>
<text x="380.5" y="125.6">SCL</text>
<text x="174.2" y="127.4">5</text>
<text x="174.2" y="130.9">6</text>
<text x="177.7" y="129.1">QF(5)</text>
<text x="194.9" y="129.1">RCLK</text>
<text x="204.8" y="130.9">11</text>
<text x="204.8" y="127.4">12</text>
<text x="377" y="127.4">6</text>
<text x="380.5" y="129.1">SDA</text>
<text x="174.2" y="134.4">7</text>
<text x="177.7" y="132.6">QG(6)</text>
<text x="177.7" y="136.2">QH(7)</text>
<text x="190.1" y="136.2">SRCLR#</text>
<text x="192.8" y="132.6">SRCLK</text>
<text x="204.8" y="137.9">9</text>
<text x="204.8" y="134.4">10</text>
<text x="197.6" y="139.7">QH'</text>
<text x="303.6" y="155.6">6</text>
<text x="295.3" y="157.3">SDA</text>
<text x="295.9" y="160.9">SCL</text>
<text x="303.6" y="159.1">5</text>
<text x="373.5" y="160.9">5</text>
<text x="135.5" y="166.5" transform="rotate(-90 135.5 166.5)">5</text>
<text x="142.5" y="166.5" transform="rotate(-90 142.5 166.5)">4</text>
<text x="149.6" y="166.5" transform="rotate(-90 149.6 166.5)">3</text>
<text x="156.6" y="166.5" transform="rotate(-90 156.6 166.5)">2</text>
<text x="163.7" y="166.5" transform="rotate(-90 163.7 166.5)">1</text>
<text x="373.5" y="164.4">6</text>
<text x="377" y="162.6">SCL</text>
<text x="377" y="166.2">SDA</text>
<text x="86.1" y="173.6" transform="rotate(-90 86.1 173.6)">5</text>
<text x="93.1" y="173.6" transform="rotate(-90 93.1 173.6)">4</text>
<text x="100.2" y="173.6" transform="rotate(-90 100.2 173.6)">3</text>
<text x="107.2" y="173.6" transform="rotate(-90 107.2 173.6)">2</text>
<text x="114.3" y="173.6" transform="rotate(-90 114.3 173.6)">1</text>
<text x="143.9" y="173.4" transform="rotate(-90 143.9 173.4)">DT</text>
<text x="34.9" y="178.9" transform="rotate(-90 34.9 178.9)">5</text>
<text x="42" y="178.9" transform="rotate(-90 42 178.9)">4</text>
<text x="49" y="178.9" transform="rotate(-90 49 178.9)">3</text>
<text x="56.1" y="178.9" transform="rotate(-90 56.1 178.9)">2</text>
<text x="63.1" y="178.9" transform="rotate(-90 63.1 178.9)">1</text>
<text x="136.9" y="175.2" transform="rotate(-90 136.9 175.2)">CLK</text>
<text x="151" y="174.3" transform="rotate(-90 151 174.3)">SW</text>
<text x="158" y="175.6" transform="rotate(-90 158 175.6)">VCC</text>
<text x="165.1" y="176.3" transform="rotate(-90 165.1 176.3)">GND</text>
<text x="186.6" y="178.9" transform="rotate(-90 186.6 178.9)">5</text>
<text x="193.7" y="178.9" transform="rotate(-90 193.7 178.9)">4</text>
<text x="200.7" y="178.9" transform="rotate(-90 200.7 178.9)">3</text>
<text x="207.8" y="178.9" transform="rotate(-90 207.8 178.9)">2</text>
<text x="214.8" y="178.9" transform="rotate(-90 214.8 178.9)">1</text>
<text x="43.4" y="185.7" transform="rotate(-90 43.4 185.7)">DT</text>
<text x="87.5" y="182.2" transform="rotate(-90 87.5 182.2)">CLK</text>
<text x="94.5" y="180.4" transform="rotate(-90 94.5 180.4)">DT</text>
<text x="101.6" y="181.3" transform="rotate(-90 101.6 181.3)">SW</text>
<text x="108.7" y="182.6" transform="rotate(-90 108.7 182.6)">VCC</text>
<text x="115.7" y="183.3" transform="rotate(-90 115.7 183.3)">GND</text>
<text x="195.1" y="185.7" transform="rotate(-90 195.1 185.7)">DT</text>
<text x="36.3" y="187.5" transform="rotate(-90 36.3 187.5)">CLK</text>
<text x="50.4" y="186.6" transform="rotate(-90 50.4 186.6)">SW</text>
<text x="57.5" y="187.9" transform="rotate(-90 57.5 187.9)">VCC</text>
<text x="64.6" y="188.6" transform="rotate(-90 64.6 188.6)">GND</text>
<text x="188" y="187.5" transform="rotate(-90 188 187.5)">CLK</text>
<text x="202.1" y="186.6" transform="rotate(-90 202.1 186.6)">SW</text>
<text x="209.2" y="187.9" transform="rotate(-90 209.2 187.9)">VCC</text>
<text x="216.3" y="188.6" transform="rotate(-90 216.3 188.6)">GND</text>
</g>
<g font-size="3.2" fill="#f00">
<text x="204.8" y="113.2">16</text>
<text x="196.7" y="115">VCC</text>
<text x="294.7" y="118.5">4</text>
<text x="286.7" y="120.3">VCC</text>
<text x="377" y="120.3">4</text>
<text x="380.5" y="122.1">VCC</text>
<text x="373.5" y="157.3">4</text>
<text x="377" y="159.1">VCC</text>
<text x="295.5" y="164.4">VCC</text>
<text x="303.6" y="162.6">4</text>
</g>
<g font-size="3.2">
<text x="377" y="116.8">3</text>
<text x="380.5" y="118.5">GND</text>
<text x="286" y="123.8">GND</text>
<text x="294.7" y="122.1">3</text>
<text x="174.2" y="137.9">8</text>
<text x="177.7" y="139.7">GND</text>
<text x="373.5" y="153.8">3</text>
<text x="377" y="155.6">GND</text>
<text x="294.8" y="167.9">GND</text>
<text x="303.6" y="166.2">3</text>
<text x="51.3" y="222.6">1</text>
<text x="63.5" y="222.6">2</text>
<text x="125.3" y="224.4">1</text>
<text x="137.6" y="224.4">2</text>
<text x="218.8" y="227.9">1</text>
<text x="231.1" y="227.9">2</text>
<text x="49.5" y="238.5">1</text>
<text x="61.7" y="238.5">2</text>
<text x="125.3" y="242">1</text>
<text x="137.6" y="242">2</text>
<text x="218.8" y="243.8">1</text>
<text x="231.1" y="243.8">2</text>
<text x="49.5" y="254.4">1</text>
<text x="61.7" y="254.4">2</text>
<text x="125.3" y="257.9">1</text>
<text x="137.6" y="257.9">2</text>
<text x="208.2" y="259.6">1</text>
<text x="220.5" y="259.6">2</text>
<text x="49.5" y="270.2">1</text>
<text x="61.7" y="270.2">2</text>
<text x="125.3" y="275.5">1</text>
<text x="137.6" y="275.5">2</text>
<text x="213.5" y="277.3">1</text>
<text x="225.8" y="277.3">2</text>
</g>
<g font-size="2.5" fill="#a54b4b">
<text x="342.8" y="69.3">TCA9548A</text>
<text x="174.9" y="99.8">ESP32-WROVER</text>
</g>
<g font-size="2.1" fill="#a54b4b">
<text x="159.3" y="28.2">VDD33</text>
<text x="174.3" y="30">3V3</text>
<text x="214.4" y="28.6">GND4</text>
<text x="153.7" y="35.3">SENSOR_VP</text>
<text x="163.8" y="31.8">EN</text>
<text x="174.3" y="33.5">EN</text>
<text x="199.3" y="30.3">P_GND</text>
<text x="201.5" y="33.8">IO23</text>
<text x="214.4" y="35.6">IO22</text>
<text x="214.4" y="32.1">IO23</text>
<text x="153.4" y="38.8">SENSOR_VN</text>
<text x="174.3" y="40.6">SENSR_VN</text>
<text x="174.3" y="37">SENSR_VP</text>
<text x="201.1" y="40.9">TXD0</text>
<text x="201.5" y="37.4">IO22</text>
<text x="214.4" y="39.2">TXD0</text>
<text x="161.5" y="42.3">IO34</text>
<text x="161.5" y="45.9">IO35</text>
<text x="174.3" y="44.1">IO34</text>
<text x="174.3" y="47.6">IO35</text>
<text x="200.9" y="44.4">RXD0</text>
<text x="201.5" y="48">IO21</text>
<text x="214.4" y="46.2">IO21</text>
<text x="214.4" y="42.7">RXD0</text>
<text x="161.5" y="49.4">IO32</text>
<text x="161.5" y="52.9">IO33</text>
<text x="174.3" y="51.1">IO32</text>
<text x="200.6" y="51.5">GND3</text>
<text x="214.4" y="53.3">IO19</text>
<text x="214.4" y="49.8">GND3</text>
<text x="330.9" y="51" transform="rotate(-90 330.9 51)">SC1</text>
<text x="334.4" y="51" transform="rotate(-90 334.4 51)">SD1</text>
<text x="338" y="51" transform="rotate(-90 338 51)">SC0</text>
<text x="341.5" y="51" transform="rotate(-90 341.5 51)">SD0</text>
<text x="345" y="51" transform="rotate(-90 345 51)">A2</text>
<text x="348.6" y="51" transform="rotate(-90 348.6 51)">A1</text>
<text x="352.1" y="51" transform="rotate(-90 352.1 51)">A0</text>
<text x="355.6" y="51" transform="rotate(-90 355.6 51)">RST</text>
<text x="359.1" y="51" transform="rotate(-90 359.1 51)">SCL</text>
<text x="362.7" y="51" transform="rotate(-90 362.7 51)">SDA</text>
<text x="366.2" y="51" transform="rotate(-90 366.2 51)">GND</text>
<text x="369.7" y="51" transform="rotate(-90 369.7 51)">VIN</text>
<text x="161.5" y="56.5">IO25</text>
<text x="161.5" y="60">IO26</text>
<text x="174.3" y="58.2">IO25</text>
<text x="174.3" y="54.7">IO33</text>
<text x="201.5" y="58.5">IO18</text>
<text x="201.5" y="55">IO19</text>
<text x="214.4" y="56.8">IO18</text>
<text x="161.5" y="63.5">IO27</text>
<text x="174.3" y="61.7">IO26</text>
<text x="174.3" y="65.2">IO27</text>
<text x="201.5" y="65.6">IO17</text>
<text x="202.9" y="62.1">IO5</text>
<text x="214.4" y="60.3">IO5</text>
<text x="214.4" y="63.9">IO17</text>
<text x="332.7" y="62.9" transform="rotate(-90 332.7 62.9)">SC1</text>
<text x="336.2" y="63.1" transform="rotate(-90 336.2 63.1)">SD1</text>
<text x="339.7" y="62.9" transform="rotate(-90 339.7 62.9)">SC0</text>
<text x="343.2" y="63.1" transform="rotate(-90 343.2 63.1)">SD0</text>
<text x="346.8" y="61.4" transform="rotate(-90 346.8 61.4)">A2</text>
<text x="350.3" y="61.4" transform="rotate(-90 350.3 61.4)">A1</text>
<text x="353.8" y="61.4" transform="rotate(-90 353.8 61.4)">A0</text>
<text x="357.3" y="62.9" transform="rotate(-90 357.3 62.9)">RST</text>
<text x="360.9" y="62.7" transform="rotate(-90 360.9 62.7)">SCL</text>
<text x="364.4" y="63.2" transform="rotate(-90 364.4 63.2)">SDA</text>
<text x="367.9" y="63.5" transform="rotate(-90 367.9 63.5)">GND</text>
<text x="371.5" y="62.6" transform="rotate(-90 371.5 62.6)">VIN</text>
<text x="161.5" y="70.6">IO12</text>
<text x="161.5" y="67">IO14</text>
<text x="174.3" y="68.8">IO14</text>
<text x="201.5" y="69.1">IO16</text>
<text x="214.4" y="70.9">IO4</text>
<text x="214.4" y="67.4">IO16</text>
<text x="160.5" y="74.1">GND2</text>
<text x="161.5" y="77.6">IO13</text>
<text x="174.3" y="75.8">GND2</text>
<text x="174.3" y="72.3">IO12</text>
<text x="202.9" y="76.2">IO0</text>
<text x="202.9" y="72.7">IO4</text>
<text x="214.4" y="74.4">IO0</text>
<text x="214.4" y="78">IO2</text>
<text x="332.7" y="76.6" transform="rotate(-90 332.7 76.6)">SD2</text>
<text x="336.2" y="76.6" transform="rotate(-90 336.2 76.6)">SC2</text>
<text x="339.7" y="76.6" transform="rotate(-90 339.7 76.6)">SD3</text>
<text x="343.2" y="76.6" transform="rotate(-90 343.2 76.6)">SC3</text>
<text x="346.8" y="76.6" transform="rotate(-90 346.8 76.6)">SD4</text>
<text x="350.3" y="76.6" transform="rotate(-90 350.3 76.6)">SC4</text>
<text x="353.8" y="76.6" transform="rotate(-90 353.8 76.6)">SD5</text>
<text x="357.3" y="76.6" transform="rotate(-90 357.3 76.6)">SC5</text>
<text x="360.9" y="76.6" transform="rotate(-90 360.9 76.6)">SD6</text>
<text x="364.4" y="76.6" transform="rotate(-90 364.4 76.6)">SC6</text>
<text x="367.9" y="76.6" transform="rotate(-90 367.9 76.6)">SD7</text>
<text x="371.5" y="76.6" transform="rotate(-90 371.5 76.6)">SC7</text>
<text x="162.3" y="81.1">SD2</text>
<text x="174.3" y="79.4">IO13</text>
<text x="174.3" y="82.9">SD2</text>
<text x="201.5" y="83.2">IO15</text>
<text x="202.9" y="79.7">IO2</text>
<text x="214.4" y="81.5">IO15</text>
<text x="161.9" y="88.2">GND</text>
<text x="162.3" y="84.7">SD3</text>
<text x="174.3" y="89.9">GND1</text>
<text x="174.3" y="86.4">SD3</text>
<text x="202.4" y="86.8">SD1</text>
<text x="214.4" y="88.6">SD0</text>
<text x="214.4" y="85">SD1</text>
<text x="330.9" y="88.7" transform="rotate(-90 330.9 88.7)">SD2</text>
<text x="334.4" y="88.5" transform="rotate(-90 334.4 88.5)">SC2</text>
<text x="338" y="88.7" transform="rotate(-90 338 88.7)">SD3</text>
<text x="341.5" y="88.5" transform="rotate(-90 341.5 88.5)">SC3</text>
<text x="345" y="88.7" transform="rotate(-90 345 88.7)">SD4</text>
<text x="348.6" y="88.5" transform="rotate(-90 348.6 88.5)">SC4</text>
<text x="352.1" y="88.7" transform="rotate(-90 352.1 88.7)">SD5</text>
<text x="355.6" y="88.5" transform="rotate(-90 355.6 88.5)">SC5</text>
<text x="359.1" y="88.7" transform="rotate(-90 359.1 88.7)">SD6</text>
<text x="362.7" y="88.5" transform="rotate(-90 362.7 88.5)">SC6</text>
<text x="366.2" y="88.7" transform="rotate(-90 366.2 88.7)">SD7</text>
<text x="369.7" y="88.5" transform="rotate(-90 369.7 88.5)">SC7</text>
<text x="160.7" y="91.7">VDD5</text>
<text x="174.3" y="93.5">5V</text>
<text x="202.4" y="90.3">SD0</text>
<text x="202.7" y="93.8">CLK</text>
<text x="214.4" y="92.1">CLK</text>
</g>
</svg>
